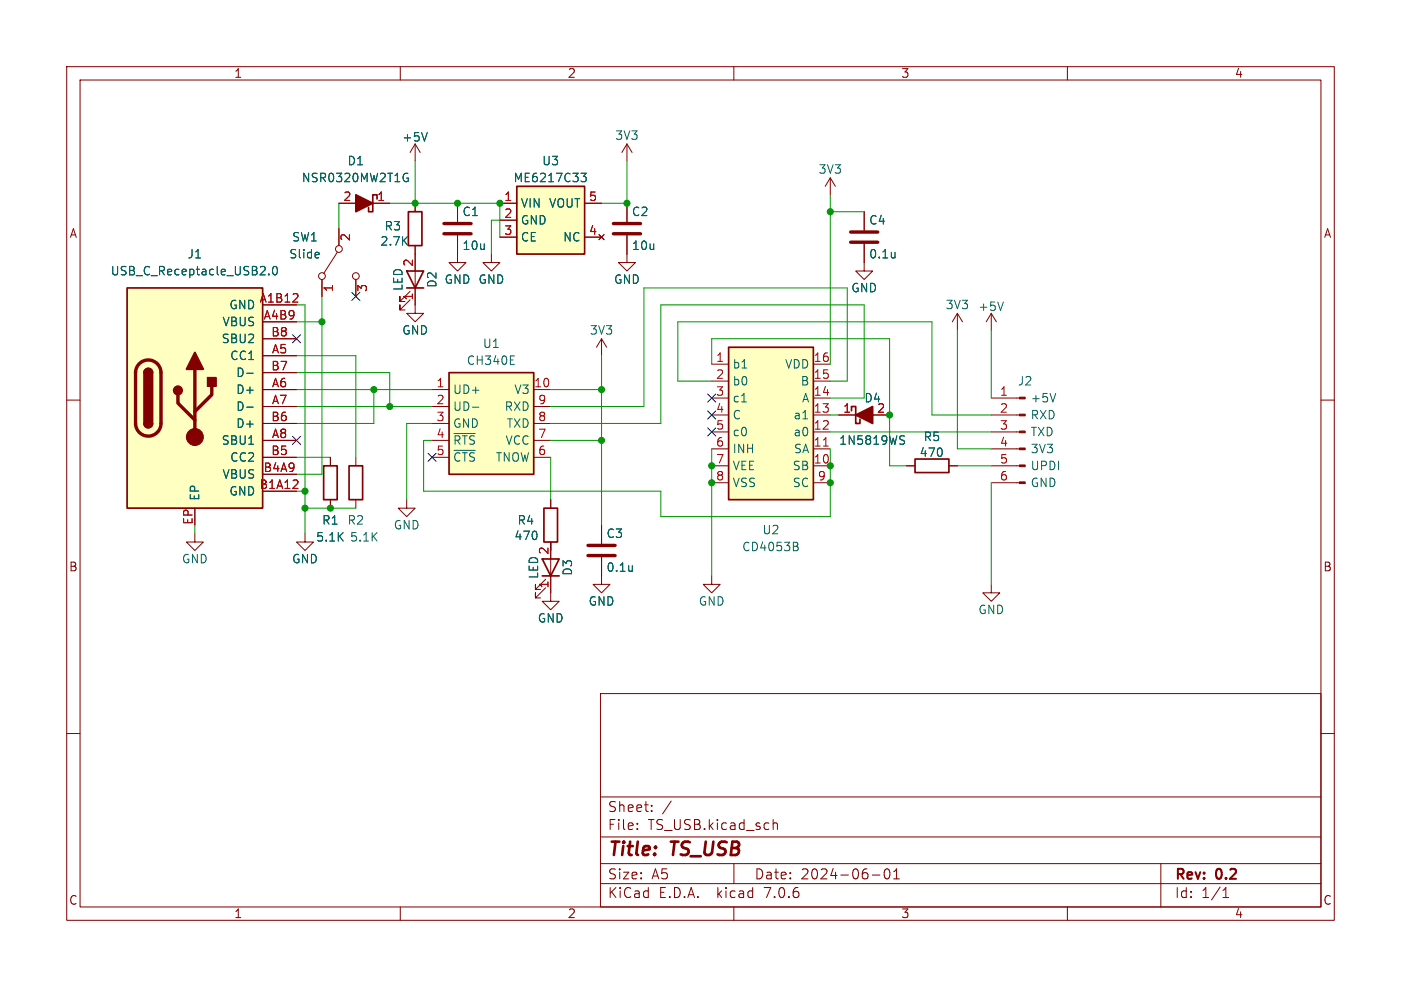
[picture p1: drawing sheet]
<svg xmlns="http://www.w3.org/2000/svg" width="210mm" height="148mm" viewBox="0 0 210 148" stroke-linecap="round" stroke-linejoin="round" font-family="sans-serif">
<g fill="none" stroke="#840000" stroke-width=".15">
<path d="M10 10h190v128h-190zM12 12h186v124h-186zM60 10v2M110 10v2M160 10v2M50.5 37.8l-2 3.2M50.8 30.5h7.6M50.8 34.3v2.5M62.2 36.8v10.2h1.3l-1.3 1.3-1.2-1.3h1.2M62.2 21.6l-.7 1.3M62.2 21.6v2.5M62.2 30.5v1.3"/>
<path d="M62.2 21.6l.8 1.3M68.6 35.3v4.1h1.2l-1.2 1.2-1.3-1.2h1.3M68.6 30.5v2.8M73.7 38.1v1.3h1.2l-1.2 1.2-1.3-1.2h1.3M74.9 30.5h2.6M74.9 33h2.6M74.9 35.6h2.6M87.6 30.5h2.6M87.6 35.6h2.6M89.8 35.2l.8 .7M90.6 35.2l-.8 .7M94 35.3v4.1h1.2l-1.2 1.2-1.3-1.2h1.3"/>
<path d="M94 21.6v2.5M94 30.5v2.8M94 21.6l-.8 1.3M94 21.6l.7 1.3M124.5 26.7l-.8 1.2M124.5 26.7v2.5M124.5 26.7l.7 1.2M129.5 36.6v4h1.3l-1.3 1.3-1.2-1.3h1.2M129.5 31.8v2.7M10 60h2M39.4 58.4h5M39.4 45.7h5"/>
<path d="M39.4 48.3h5M39.4 53.3h5M39.4 55.9h5M39.4 50.8h5M48.3 41.9v2.6M53.3 41.9v2.6M61.5 45l-1.6 1.5v-.8v.8h.8M61.5 43.7l-1.6 1.5v-.7v.7h.8M64.8 58.4h2.5M80 58.4h2.5M90.2 50.8v2.5M90.2 50.8l-.8 1.3"/>
<path d="M90.2 50.8l.7 1.3M106.7 59.7h2.5M106.7 54.6h2.5M106.7 57.2h2.5M121.9 59.7h2.6M121.9 54.6h2.6M121.9 57.2h2.6M143.5 47l-.8 1.3M143.5 47v2.5M143.5 47l.8 1.3M148.6 59.7h4.2M148.6 47l-.8 1.3"/>
<path d="M148.6 47v2.5M148.6 47l.8 1.3M198 60h2M39.4 61h5M39.4 63.5h5M39.4 66h5M39.4 68.6h5M39.4 73.7h5M39.4 71.1h5M49.5 68.6v1.3M49.5 74.9v1.3M53.3 68.6v1.3"/>
<path d="M53.3 74.9v1.3M61 74.9v1.3h1.2l-1.2 1.3-1.3-1.3h1.3M64.8 61h2.5M64.8 63.5h2.5M64.8 66h2.5M64.8 68.6h2.5M80 61h2.5M80 63.5h2.5M80 66h2.5M80 68.6h2.5M82.5 74.9v1.3M90.2 78.7v2.8"/>
<path d="M106.7 72.4h2.5M106.7 69.9h2.5M106.7 67.3h2.5M106.7 64.8h2.5M106.7 62.2h2.5M121.9 72.4h2.6M121.9 69.9h2.6M121.9 67.3h2.6M121.9 64.8h2.6M121.9 62.2h2.6M125.7 62.2h7.6M135.9 69.9h1.3"/>
<path d="M142.2 69.9h1.3M148.6 72.4h4.2M148.6 69.9h4.2M148.6 67.3h4.2M148.6 64.8h4.2M148.6 62.2h4.2M29.2 80v1.3h1.3l-1.3 1.3-1.3-1.3h1.3M45.7 80v1.3h1.3l-1.3 1.3-1.3-1.3h1.3M81.8 88.1l-1.5 1.6v-.8v.8h.7M81.8 86.9l-1.5 1.5v-.8v.8h.7M82.5 81.3v8.9h1.3l-1.3 1.2-1.2-1.2h1.2M90.2 83.6v4h1.2l-1.2 1.3-1.3-1.3h1.3"/>
<path d="M106.7 86.4v1.2h1.2l-1.2 1.3-1.3-1.3h1.3M148.6 87.6v1.3h1.3l-1.3 1.3-1.3-1.3h1.3M10 110h2M90 104h108v32h-108zM90 119.5h108M198 110h2M60 136v2M90 132.5h108M90 129.5h108M90 125.5h108M95.5 124.2v.2M95.5 123.5v.1"/>
<path d="M97.7 121.5v.2M97.7 120.8v.1M100.6 120.1l-1.3 1.9M110 136v2M110 129.5v3M115.9 122.9v1.5M115.9 123.5a.37 .37 0 0 1 .6 .1v.8M130.8 131.2h1.1M132.7 130.4l.3-.1a.94 .94 0 0 1 0 1.5h-.1a.91 .91 0 0 1-.2-1.4zM134 131.8h.8M134 130.7l.4-.4v1.5M160 136v2"/>
<path d="M174 129.5v6.5M183.3 134.6h.9M183.3 133.5l.5-.4v1.5"/>
<circle cx="50.8" cy="37.3" r=".51"/>
<circle cx="48.3" cy="41.4" r=".51"/>
<circle cx="53.3" cy="41.4" r=".51"/>
</g>
<g fill="#ffffc2" stroke="#ffffc2" stroke-width=".15">
<path d="M67.3 55.9h12.7v15.2h-12.7z"/>
<path d="M109.2 52.1h12.7v22.8h-12.7z"/>
<path d="M19 43.2h20.4v33h-20.4z"/>
<path d="M77.5 27.9h10.1v10.2h-10.1z"/>
</g>
<g fill="none" stroke="#840000" stroke-width=".25">
<path d="M56.5 29.8v-.6h-.6v2.6h-.7v-.7M61.2 31.8h2v5h-2zM77.5 27.9h10.1v10.2h-10.1zM19 43.2h20.4v33h-20.4zM21.6 55.9a.64 .64 0 0 1 .6-.7 .64 .64 0 0 1 .7 .7M61 40.6h2.5l-1.3 2.6zM61 43.2h2.5M67.3 55.9h12.7v15.2h-12.7zM109.2 52.1h12.7v22.8h-12.7zM21.6 63.5a.64 .64 0 0 0 .6 .6 .64 .64 0 0 0 .7-.6M48.5 69.9h2v5h-2zM52.3 69.9h2.1v5h-2.1z"/>
<path d="M81.5 76.2h2.1v5.1h-2.1zM127.6 61.6v-.6h.7v2.5h.6v-.6M137.2 68.8h5v2.1h-5zM81.3 83.8h2.5l-1.3 2.6zM81.3 86.4h2.5"/>
</g>
<g fill="none" stroke="#006464" stroke-width=".15">
<path d="M64 19.9l-.4 1.3M47.7 37.8l.1 .3-.6 .2M47.8 38.6l-.1 .1M60.8 26h.3M61 26.7h.2v.4l-.4 .1M87.1 26h.8l-.5 .5 .4 .1 .1 .4-.3 .2h-.3M134.2 37.8v.9M134.2 38.6h-.1M37 56h1M40.3 41.1v.1M41 40.1l.2-.2a.68 .68 0 0 1 .4 .7 .68 .68 0 0 1-.4 .6l-.2-.1-.1-.4zM76.5 54.6h.6"/>
<path d="M76.5 53.4h.6M150.4 45.3l-.4 1.3M158.2 59l-.4 1.3M37 61.1h1M68 65h3.2M68 67.5h3.2M70.8 61.1h1M111.2 60.3h.7M135.1 66l.4 .1 .1 .3-.3 .2h-.3M135.1 65.3l.5 .1M94.8 84.8v.9M94.8 85.5l-.1 .1"/>
<path d="M119.3 81.3l.3 .3-.1 .2-.2 .1a.34 .34 0 0 1 .4 .3 .34 .34 0 0 1-.3 .4h-.5"/>
</g>
<g fill="#840000" stroke="#840000" stroke-width=".15">
<path d="M152.8 72.3h.9v.2h-.9z"/>
<path d="M152.8 69.7h.9v.3h-.9z"/>
<path d="M152.8 67.2h.9v.2h-.9z"/>
<path d="M152.8 64.6h.9v.3h-.9z"/>
<path d="M152.8 62.1h.9v.3h-.9z"/>
<path d="M152.8 59.6h.9v.2h-.9z"/>
<circle cx="29.2" cy="65.5" r="1.27"/>
</g>
<path d="M66.5 35.1h4.1M66.5 33.5h4.1M91.9 35.1h4.1M91.9 33.5h4.1M127.5 36.3h4.1M127.5 34.8h4.1M20.9 54.5a1.91 1.91 0 0 1 2.1-.4 1.91 1.91 0 0 1 1.1 1.8v7.6a1.91 1.91 0 0 1-1.9 1.9 1.91 1.91 0 0 1-1.9-1.9v-7.6a1.91 1.91 0 0 1 .6-1.4zM26.7 59.2v1.3l2.5 2.5M29.2 55.4v10.1M31.7 57.9v1.3l-2.5 2.5M88.1 83.3h4.1M88.1 81.8h4.1" fill="none" stroke="#840000" stroke-width=".51"/>
<path d="M43.9 45.3h.8M44.6 44.2v.4M43.9 73.2h.8M44.6 72.1v.4M123.4 66.9h.8" fill="none" stroke="#a90000" stroke-width=".15"/>
<g fill="#840000" stroke="#840000" stroke-width=".25">
<path d="M128.3 62.2l2.5-1.2v2.5z"/>
<path d="M21.6 63.5h1.3a.64 .64 0 0 1-.7 .6 .64 .64 0 0 1-.6-.6z"/>
<path d="M21.6 55.9h1.3v7.6h-1.3z"/>
<path d="M21.8 55.4a.64 .64 0 0 1 .7-.1 .64 .64 0 0 1 .4 .6h-1.3z"/>
<path d="M29.2 52.8l1.3 2.6h-2.6z"/>
<path d="M31.1 56.6h1.3v1.3h-1.3z"/>
<path d="M53.3 29.2l2.6 1.3-2.6 1.3z"/>
<circle cx="26.7" cy="58.5" r=".63"/>
</g>
<g fill="none" stroke="#009600" stroke-width=".15">
<path d="M50.8 30.5v3.8M58.4 30.5h16.5v5.1M62.2 24.1v6.4M74.9 33h-1.2v5.1M94 24.1v6.4h-3.8M124.5 29.2v25.4M124.5 31.8h5M44.4 48.3h3.9M44.4 58.4h20.4M44.4 53.3h8.9v15.3M44.4 55.9h14v5.1M44.4 45.7h1.3v34.3"/>
<path d="M48.3 44.5v26.6h-3.9M56 58.4v5.1h-11.6M82.5 58.4h7.7M90.2 53.3v25.4M106.7 57.2h-5.1v-8.9h38.1v13.9h8.9M106.7 54.6v-3.8h26.6v19.1h2.6M124.5 59.7h5v-14h-30.4v17.8h-16.6M124.5 57.2h2.5v-14h-30.5v17.8h-14M143.5 49.5v17.8h5.1M148.6 49.5v10.2M29.2 78.7v1.3M44.4 61h20.4"/>
<path d="M44.4 73.7h1.3M44.4 68.6h5.1M45.7 76.2h7.6M64.8 66h-1.3v7.7h35.6v3.8h25.4v-10.2M64.8 63.5h-3.8v11.4M82.5 66h7.7M82.5 68.6v6.3M106.7 67.3v19.1M124.5 62.2h1.2M124.5 64.8h24.1M143.5 69.9h5.1M148.6 72.4v15.2"/>
<path d="M82.5 81.3v1.3"/>
</g>
<g fill="none" stroke="#000084" stroke-width=".15">
<path d="M43.8 50.2l1.3 1.2M45.1 50.2l-1.3 1.2M52.7 43.8l1.2 1.3M53.9 43.8l-1.2 1.3M106.1 59.1l1.2 1.2M107.3 59.1l-1.2 1.2M43.8 65.4l1.3 1.2M45.1 65.4l-1.3 1.2M64.2 68l1.2 1.2M65.4 68l-1.2 1.2M106.1 64.2l1.2 1.2M106.1 61.6l1.2 1.2"/>
<path d="M107.3 64.2l-1.2 1.2M107.3 61.6l-1.2 1.2"/>
</g>
<g fill="#009600" stroke="#009600" stroke-width=".15">
<circle cx="90.2" cy="58.4" r=".46"/>
<circle cx="90.2" cy="66" r=".46"/>
<circle cx="56" cy="58.4" r=".46"/>
<circle cx="58.4" cy="61" r=".46"/>
<circle cx="124.5" cy="31.8" r=".46"/>
<circle cx="106.7" cy="72.4" r=".46"/>
<circle cx="106.7" cy="69.9" r=".46"/>
<circle cx="124.5" cy="72.4" r=".46"/>
<circle cx="124.5" cy="69.9" r=".46"/>
<circle cx="133.3" cy="62.2" r=".46"/>
<circle cx="94" cy="30.5" r=".46"/>
<circle cx="68.6" cy="30.5" r=".46"/>
<circle cx="62.2" cy="30.5" r=".46"/>
<circle cx="74.9" cy="30.5" r=".46"/>
<circle cx="49.5" cy="76.2" r=".46"/>
<circle cx="45.7" cy="73.7" r=".46"/>
<circle cx="48.3" cy="48.3" r=".46"/>
<circle cx="45.7" cy="76.2" r=".46"/>
</g>
<g font-size="2.8" fill="#840000">
<text x="91" y="128.9">Title:</text>
<text x="100.7" y="128.9">TS_USB</text>
</g>
<g font-size="2.1" fill="#840000">
<text x="91" y="124.7">File:</text>
<text x="91" y="122">Sheet:</text>
<text x="97.1" y="124.7">TS_USB.kicad_sch</text>
<text x="91" y="134.9">KiCad</text>
<text x="91" y="132.1">Size:</text>
<text x="97.7" y="132.1">A5</text>
<text x="98.7" y="134.9">E.D.A.</text>
<text x="107.6" y="134.9">kicad</text>
<text x="113" y="132.1">Date:</text>
<text x="114.9" y="134.9">7.0.6</text>
<text x="120" y="132.1">2024-06-01</text>
<text x="176" y="132.3">Rev:</text>
<text x="176" y="134.9">Id:</text>
<text x="180.1" y="134.9">1/1</text>
<text x="182.4" y="132.3">0.2</text>
</g>
<g font-size="1.8" fill="#840000">
<text x="35" y="11.9">1</text>
<text x="85" y="11.9">2</text>
<text x="135" y="11.9">3</text>
<text x="185" y="11.9">4</text>
<text x="10.3" y="35.9">A</text>
<text x="198.4" y="35.9">A</text>
<text x="10.3" y="85.9">B</text>
<text x="198.3" y="85.9">B</text>
<text x="10.3" y="135.9">C</text>
<text x="35" y="137.9">1</text>
<text x="85" y="137.9">2</text>
<text x="135" y="137.9">3</text>
<text x="185" y="137.9">4</text>
<text x="198.3" y="135.9">C</text>
</g>
<g font-size="1.8" fill="#006464">
<text x="60.2" y="21.4">+5V</text>
<text x="92.1" y="21.2">3V3</text>
<text x="45.1" y="27.5">NSR0320MW2T1G</text>
<text x="52" y="25">D1</text>
<text x="76.9" y="27.5">ME6217C33</text>
<text x="81.2" y="25">U3</text>
<text x="122.6" y="26.3">3V3</text>
<text x="57.5" y="34.8">R3</text>
<text x="69.2" y="32.6">C1</text>
<text x="78" y="31.3">VIN</text>
<text x="78" y="33.9">GND</text>
<text x="82.2" y="31.3">VOUT</text>
<text x="94.6" y="32.6">C2</text>
<text x="130.2" y="33.9">C4</text>
<text x="16.5" y="41.5">USB_C_Receptacle_USB2.0</text>
<text x="28" y="39">J1</text>
<text x="43.3" y="39">Slide</text>
<text x="43.7" y="36.4">SW1</text>
<text x="56.9" y="37">2.7K</text>
<text x="69.2" y="37.7">10u</text>
<text x="78" y="36.4">CE</text>
<text x="84.3" y="36.4">NC</text>
<text x="94.6" y="37.7">10u</text>
<text x="130.2" y="39">0.1u</text>
<text x="34.3" y="46.6">GND</text>
<text x="60.6" y="43.7" transform="rotate(-90 60.6 43.7)">LED</text>
<text x="65.6" y="43.3" transform="rotate(-90 65.6 43.3)">D2</text>
<text x="66.5" y="42.8">GND GND</text>
<text x="91.9" y="42.8">GND</text>
<text x="127.5" y="44">GND</text>
<text x="141.7" y="46.6">3V3</text>
<text x="146.6" y="46.8">+5V</text>
<text x="33.1" y="51.7">SBU2</text>
<text x="33.3" y="49.1">VBUS</text>
<text x="60.2" y="50.4">GND</text>
<text x="72.3" y="52.4">U1</text>
<text x="88.3" y="50.4">3V3</text>
<text x="34.4" y="54.2">CC1</text>
<text x="35.3" y="59.3">D+</text>
<text x="35.3" y="56.7">D-</text>
<text x="67.8" y="59.3">UD+</text>
<text x="69.9" y="54.9">CH340E</text>
<text x="77" y="59.3">V3</text>
<text x="109.7" y="55.5">b1</text>
<text x="109.7" y="58">b0</text>
<text x="117.6" y="55.5">VDD</text>
<text x="119.9" y="58">B</text>
<text x="152.5" y="58">J2</text>
<text x="35.3" y="61.8">D-</text>
<text x="35.3" y="64.4">D+</text>
<text x="67.8" y="61.8">UD-</text>
<text x="67.8" y="64.4">GND</text>
<text x="75.5" y="61.8">RXD</text>
<text x="75.9" y="64.4">TXD</text>
<text x="109.7" y="60.6">c1</text>
<text x="109.7" y="63.1">C</text>
<text x="109.7" y="65.6">c0</text>
<text x="118.9" y="65.6">a0</text>
<text x="118.9" y="63.1">a1</text>
<text x="120.1" y="60.6">A</text>
<text x="129.5" y="60.6">D4</text>
<text x="154.4" y="60.6">+5V</text>
<text x="154.4" y="63.1">RXD</text>
<text x="154.4" y="65.6">TXD</text>
<text x="33.1" y="66.9">SBU1</text>
<text x="33.3" y="72">VBUS</text>
<text x="34.4" y="69.4">CC2</text>
<text x="67.8" y="66.9">~{RTS}</text>
<text x="67.8" y="69.4">~{CTS} TNOW</text>
<text x="75.7" y="66.9">VCC</text>
<text x="109.7" y="68.2">INH</text>
<text x="109.7" y="70.7">VEE</text>
<text x="118.7" y="70.7">SB</text>
<text x="118.9" y="68.2">SA</text>
<text x="125.7" y="66.9">1N5819WS</text>
<text x="137.7" y="68.7">470</text>
<text x="138.4" y="66.4">R5</text>
<text x="154.4" y="68.2">3V3</text>
<text x="154.4" y="70.7">UPDI</text>
<text x="30.1" y="75.2" transform="rotate(-90 30.1 75.2)">EP</text>
<text x="34.3" y="74.5">GND</text>
<text x="109.7" y="73.3">VSS</text>
<text x="118.7" y="73.3">SC</text>
<text x="154.4" y="73.3">GND</text>
<text x="47.3" y="81.4">5.1K</text>
<text x="48.2" y="78.9">R1</text>
<text x="52" y="78.9">R2</text>
<text x="52.4" y="81.4">5.1K</text>
<text x="58.9" y="79.6">GND</text>
<text x="77" y="81.2">470</text>
<text x="77.5" y="78.9">R4</text>
<text x="90.8" y="80.9">C3</text>
<text x="111.1" y="82.9">CD4053B</text>
<text x="114.2" y="80.3">U2</text>
<text x="27.2" y="84.7">GND</text>
<text x="43.7" y="84.7">GND</text>
<text x="80.9" y="86.9" transform="rotate(-90 80.9 86.9)">LED</text>
<text x="86" y="86.4" transform="rotate(-90 86 86.4)">D3</text>
<text x="90.8" y="86">0.1u</text>
<text x="80.5" y="93.6">GND</text>
<text x="88.1" y="91">GND</text>
<text x="104.6" y="91">GND</text>
<text x="146.6" y="92.3">GND</text>
</g>
<g font-size="1.8" fill="#a90000">
<text x="51.4" y="30.2">2</text>
<text x="56.4" y="30.2">1</text>
<text x="75.5" y="30.2">1</text>
<text x="75.5" y="32.8">2</text>
<text x="75.5" y="35.3">3</text>
<text x="88.2" y="35.3">4</text>
<text x="88.2" y="30.2">5</text>
<text x="52.8" y="36.3" transform="rotate(-90 52.8 36.3)">2</text>
<text x="62" y="40.1" transform="rotate(-90 62 40.1)">2</text>
<text x="38.8" y="45.5">A1B12</text>
<text x="50.2" y="43.9" transform="rotate(-90 50.2 43.9)">1</text>
<text x="55.3" y="43.9" transform="rotate(-90 55.3 43.9)">3</text>
<text x="62" y="45.2" transform="rotate(-90 62 45.2)">1</text>
<text x="39.4" y="48">A4B9</text>
<text x="40.6" y="50.5">B8</text>
<text x="40.7" y="53.1">A5</text>
<text x="40.6" y="55.6">B7</text>
<text x="40.7" y="58.2">A6</text>
<text x="65.3" y="58.2">1</text>
<text x="80" y="58.2">10</text>
<text x="107.2" y="54.4">1</text>
<text x="107.2" y="56.9">2</text>
<text x="107.2" y="59.4">3</text>
<text x="121.9" y="59.4">14</text>
<text x="121.9" y="56.9">15</text>
<text x="121.9" y="54.4">16</text>
<text x="149.8" y="59.4">1</text>
<text x="40.6" y="63.2">B6</text>
<text x="40.7" y="60.7">A7</text>
<text x="40.7" y="65.8">A8</text>
<text x="65.3" y="60.7">2</text>
<text x="65.3" y="63.2">3</text>
<text x="65.3" y="65.8">4</text>
<text x="80.6" y="65.8">7</text>
<text x="80.6" y="63.2">8</text>
<text x="80.6" y="60.7">9</text>
<text x="107.2" y="62">4</text>
<text x="107.2" y="64.5">5</text>
<text x="121.9" y="64.5">12</text>
<text x="121.9" y="62">13</text>
<text x="126.3" y="62">1</text>
<text x="131.4" y="62">2</text>
<text x="149.8" y="62">2</text>
<text x="149.8" y="64.5">3</text>
<text x="39.4" y="70.9">B4A9</text>
<text x="40.6" y="68.3">B5</text>
<text x="65.3" y="68.3">5</text>
<text x="80.6" y="68.3">6</text>
<text x="107.2" y="67.1">6</text>
<text x="107.2" y="69.6">7</text>
<text x="121.9" y="69.6">10</text>
<text x="121.9" y="67.1">11</text>
<text x="149.8" y="67.1">4</text>
<text x="149.8" y="69.6">5</text>
<text x="38.8" y="73.4">B1A12</text>
<text x="107.2" y="72.1">8</text>
<text x="122.5" y="72.1">9</text>
<text x="149.8" y="72.1">6</text>
<text x="29" y="78.8" transform="rotate(-90 29 78.8)">EP</text>
<text x="82.3" y="83.3" transform="rotate(-90 82.3 83.3)">2</text>
<text x="82.3" y="88.3" transform="rotate(-90 82.3 88.3)">1</text>
</g>
</svg>
